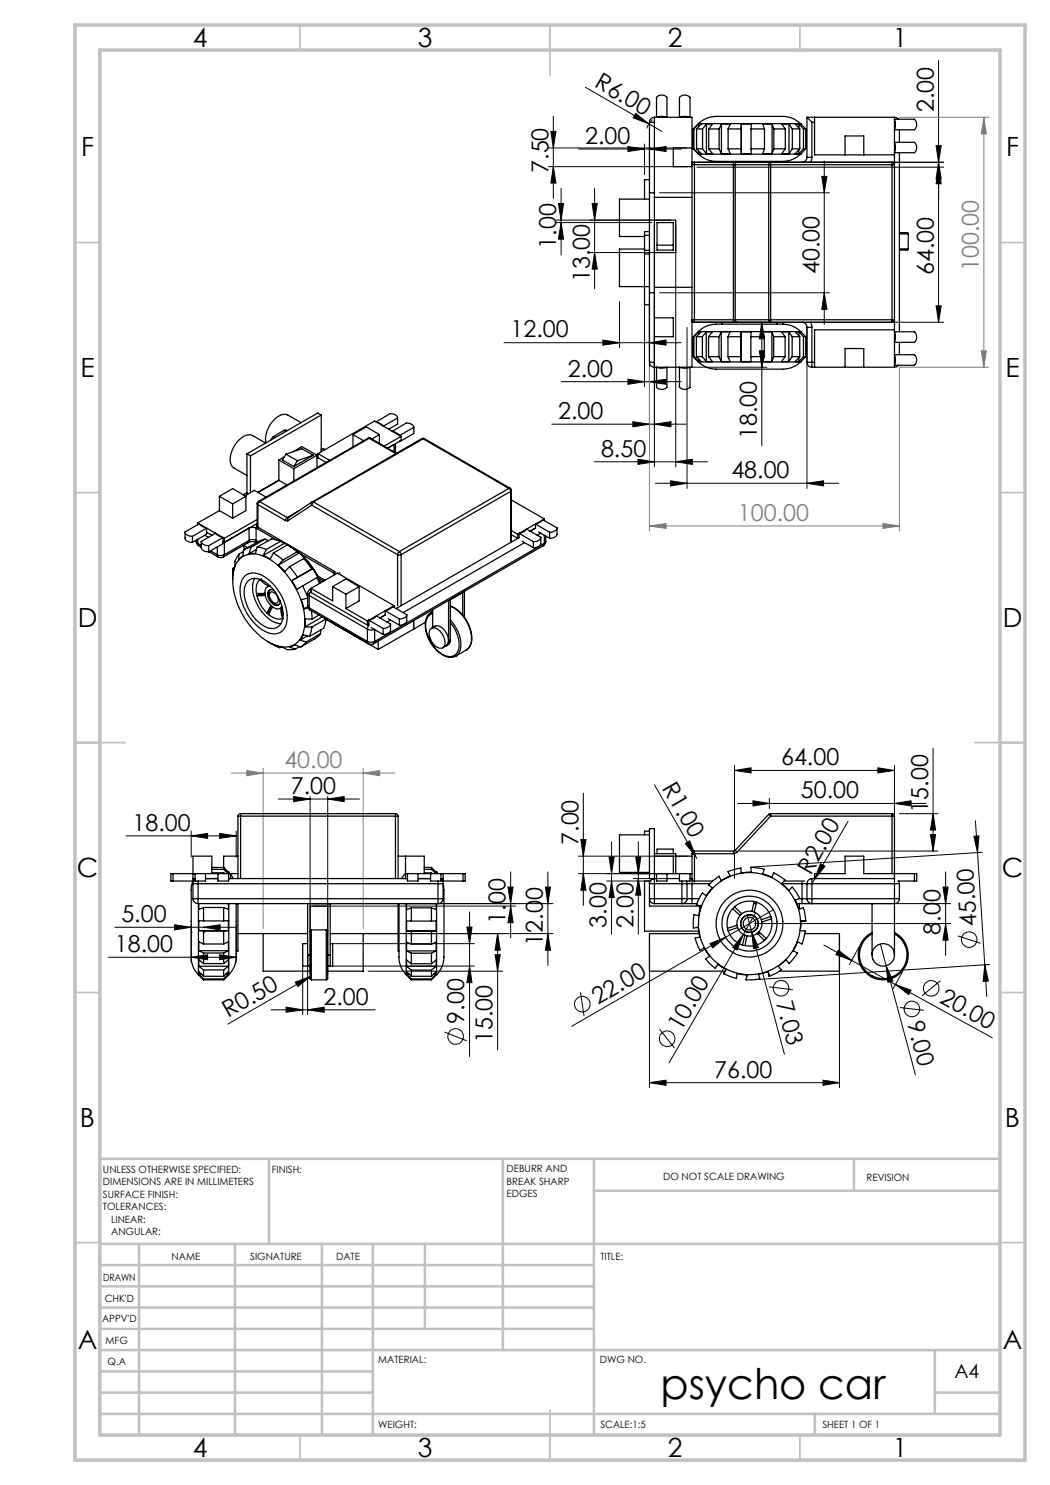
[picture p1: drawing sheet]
<svg xmlns="http://www.w3.org/2000/svg" width="210mm" height="297mm" viewBox="0 0 210 297" stroke-linecap="round" stroke-linejoin="round" font-family="sans-serif">
<g fill="none" stroke="#000" stroke-width=".2">
<path d="M117.1 17.5l12.7 7.3M187.7 12.1v52.3M109.7 29.6h27.7M109.7 33.3h27.7M110.2 26.3h1l-.5 3.3zM110.7 23.2v16.5M110.7 33.3l.5 3.3h-1zM112.2 37.7v13.3M115.7 29.8h20.5M118.9 37.7v20M125.6 29.3l3.3 .5-3.3 .5zM127.1 22.7l2.7 2.1-3.2-1.2z"/>
<path d="M128.9 28.8v6.2M129.8 24.8l2.6 1.5M129.9 29.8l3.3-.5v1zM129.9 28.8v6.2M130.5 23.9a3.1 3.1 0 0 0-1.1 1.8M131.9 38.6h34M139.4 32.5h49.3M139.4 33.4h49.3M164.4 35.3h1l-.5 3.3zM164.9 32.2v32.7M187.2 29.1h1l-.5 3.4zM187.7 32.5l.5 3.3h-1z"/>
<path d="M187.7 33.4l.5 3.4h-1zM111.2 44.5h19.2M111.2 44h23M111.7 40.7h1l-.5 3.3zM112.2 44.5l.5 3.3h-1zM117.9 50.5h16.3M118.4 40.7h1.1l-.6 3.3zM118.9 50.5l.6 3.3h-1.1zM128.9 51v26.4M129.9 51v34.8M130.9 45v48.4M131.9 58.6h34"/>
<path d="M135.1 45v48.4M164.9 58.6l.5 3.3h-1zM100.8 68.5h35.4M112.3 76.3h23.9M120.6 68l3.3 .5-3.3 .5zM123.9 60.3v9.2M125.6 75.8l3.3 .5-3.3 .6zM129.9 68.5l3.3-.5v1zM129.9 76.3l3.3-.5v1.1zM137.4 65.5v32.2M138.4 73.4h15M138.4 64.4h50.3"/>
<path d="M151.9 70.2h1l-.5 3.2zM152.4 64.4v24.8M152.4 64.4l.5 3.4h-1zM161.4 65.5v32.2M187.2 61.2h1l-.5 3.2zM110.3 84.8h26.9M118.9 92.4h22.6M126.6 84.3l3.3 .5-3.3 .6zM127.6 91.9l3.3 .5-3.3 .5zM130.9 84.8l3.3-.5v1.1zM131.1 96.7h36.6M134.1 96.2l3.3 .5-3.3 .5z"/>
<path d="M135.1 92.4l3.4-.5v1zM161.4 96.7l3.3-.5v1zM55.7 159.8h16.2M58.7 159.3l3.3 .5-3.3 .5zM62 159.3v35.5M65.5 159.8l3.3-.5v1zM65.5 159.3v35.5M116.7 158.6v22.5M130.9 156.9l8.2 14.4M146.9 154.1l3.3-.5v1zM146.9 153.1v22.6M146.9 154.1h32"/>
<path d="M153.9 159.7v2M175.6 153.6l3.3 .5-3.3 .5zM178.9 153.1v22.6M186.6 149.6v20.6M25.2 167.2h22M38.2 167.2l3.3-.5v1zM38.2 166.2v5.2M43.9 166.7l3.3 .5-3.3 .5zM47.2 166.2v5.2M101.6 177.4h1l-.5 3.3zM102.1 174.4v13.2M109.1 177.4h1l-.5 3.3z"/>
<path d="M109.6 174.4v18.7M115.7 174.7h21.7M115.7 171.2h21.7M116.2 167.9h1l-.5 3.3zM116.7 174.7l.5 3.3h-1zM121.3 176.2h9M121.8 171.4h1l-.5 3.3zM122.3 168.4v18.4M122.3 176.2l.5 3.3h-1zM126.6 175.7h7M127.1 171.4h1.1l-.5 3.3zM127.7 168.4v18.4"/>
<path d="M127.7 175.7l.5 3.3h-1.1zM137.1 168.7l.8-.5 1.2 3.1zM139.1 171.3l.3 .4M147.5 160.7h37.7M147.9 170.2h39.7M150.6 160.2l3.3 .5-3.3 .5zM162.9 175.9l-.5 .8M164.1 172.8l.9 .4-2.1 2.7zM169.6 164.2l-6.7 11.7M178.9 160.7l3.3-.5v1zM179.9 162.7h7.7M186.1 166.9h1l-.5 3.3z"/>
<path d="M186.6 162.7l.5 3.3h-1zM188.6 177.4h1l-.5 3.3zM189.1 174.4v16.7M194.8 167.2h1l-.3 3.3zM195.1 164.2l.4 6.3M195.5 170.5l1.8 28.8M196.5 170.5l-46.3 2.9M21.7 191.4h25.5M23 185.5h24.1M34.9 185l3.3 .5-3.3 .5zM38.2 191.4l3.3-.4v.9zM38.2 185v7.4"/>
<path d="M38.2 186.4h.1M40.7 185.5l3.3-.5v1zM40.7 186.4h.1M43.9 191l3.3 .4-3.3 .5zM47.2 185v7.4M59.1 196.4l3-1.1-2.5 2zM60.5 192.8v10.1M61.5 192.8v10.1M62.1 195.3l-16.5 9.5M62.3 195.2l-.2 .1M62.5 180.7h48.1M62.5 181.2h40.6"/>
<path d="M66.5 188.7h28.4M66.5 193.2h28.4M73.7 186.7h36.9M73.7 194.2h26.8M93.4 185.4h1l-.5 3.3zM93.9 182.4v28.9M93.9 193.2l.5 3.3h-1zM99 190.9h1l-.5 3.3zM99.5 186.7l.5 3.3h-1zM99.5 186.7v23.3M102.1 181.2l.5 3.3h-1zM109.6 186.7l.5 3.3h-1z"/>
<path d="M116.1 198.5l.7 4.7M129.9 187.7v29.9M142 188.7l3.1-1.2-2.6 2.1zM145.1 187.5l-30.7 17.7M148.7 186.9l-1.3 3.1-.9-.5zM148.7 186.9l-14.9 25.7M149.4 183l7.5 27.9M150.4 186.4l1.3 3.1-1 .3zM150.9 184.7h39.2M151.1 182.6l-2.4 4.3M153.8 197.4l4.8 .5M154.7 182l-9.6 5.5"/>
<path d="M160.9 180.7h29.2M164.8 189l5.5 3.1M167.7 190l2.6 2.1-3.1-1.2zM167.9 187.7v29.9M170.3 192.1l8.8 4.8M171.8 189.4l-1.9 3.6M176.1 188.8l1.1 4.3M177.2 193.1l1.4 3.1-1 .3zM177.2 193.1l5.9 21.9M179.1 196.9l3.1 1.1-.4 .9zM179.1 196.9l19.4 10.7M180.6 194.3l-2 3.5"/>
<path d="M188.1 196.1l-3.7 3.1M189.1 184.7l.5 3.3h-1zM191.6 187.2l4.5 1.5M197 193l.7 3.2-1.1 .1zM197.9 192.9l-46.3 3M54.2 202h20.8M57.2 201.4l3.3 .6-3.3 .5zM61.5 202l3.3-.6v1.1zM88.9 206.4l4.4 1.8M129.9 216.5l3.3-.5v1.1zM129.9 216.5h38M131.9 205.9l3 3.7"/>
<path d="M164.6 216l3.3 .5-3.3 .6zM180 201.5l4.7 .6"/>
<circle cx="156.2" cy="197.7" r="1.56"/>
<circle cx="186.3" cy="197.7" r="1.56"/>
<circle cx="193.8" cy="187.9" r="1.55"/>
<circle cx="91.1" cy="207.3" r="1.55"/>
<circle cx="116.5" cy="200.8" r="1.55"/>
<circle cx="133.4" cy="207.8" r="1.56"/>
<circle cx="182.4" cy="201.8" r="1.56"/>
</g>
<g fill="none" stroke="#808080" stroke-width=".2">
<path d="M179.9 23.5h17.9M196.8 23.5l.5 3.3h-1zM196.8 23.5v49.9M129.9 73.4v32.8M196.3 70.2h1l-.5 3.2zM197.8 73.4h-17.9v32.8M129.9 105.2l3.3-.5v1zM129.9 105.2h50M176.6 104.7l3.3 .5-3.3 .5zM46.3 154.6h32.7M49.4 154.1l3.2 .5-3.2 .5zM52.6 153.6v32.1"/>
<path d="M72.6 154.6l3.4-.5v1zM72.6 153.6v32.1"/>
</g>
<g fill="none" stroke="#c0c0c0" stroke-width=".35">
<path d="M60 5v5M110 5v10M160 5v5M15 48.5h5M200 48.5h5M15 98.5h5M200 98.5h5M15 148.5h10M195 148.5h10M15 198.5h5M200 198.5h5M15 248.5h5"/>
<path d="M200 248.5h5M60 287v5M110 282v10M160 287v5"/>
</g>
<g fill="none" stroke="#c0c0c0" stroke-width=".5">
<path d="M53.8 231.8v17M100.6 231.8v38.2M118.8 231.8v55.2M118.8 238.2h81.2M170.8 231.8v6.4M200 231.8h-180v55.2M20 248.8h180M20 257.3h98.8M20 253h98.8M27.8 248.8v38.2M47 248.8v38.2M64.4 248.8v38.2"/>
<path d="M74.6 248.8v38.2M85 248.8v17M20 265.8h98.8M20 261.5h98.8M20 278.5h54.6M20 274.3h54.6M20 270h180M187 278.5h13M187 270v12.8M20 282.8h180M163 282.8v4.2"/>
</g>
<path d="M15 5h190v287h-190zM20 10h180v277h-180z" fill="none" stroke="#c0c0c0" stroke-width=".7"/>
<g fill="#000">
<path d="M127.1 22.7l2.7 2.1-3.2-1.2zM137.1 168.7l.8-.5 1.2 3.1zM164.1 172.8l.9 .4-2.1 2.7zM59.1 196.4l3-1.1-2.5 2zM142 188.7l3.1-1.2-2.6 2.1zM148.7 186.9l-1.3 3.1-.9-.5z"/>
<path d="M125.6 29.3l3.3 .5-3.3 .5zM129.9 29.8l3.3-.5v1z"/>
<path d="M134.1 96.2l3.3 .5-3.3 .5zM161.4 96.7l3.3-.5v1z"/>
<path d="M116.7 174.7l.5 3.3h-1zM116.2 167.9h1l-.5 3.3zM189.1 184.7l.5 3.3h-1zM188.6 177.4h1l-.5 3.3zM186.1 166.9h1l-.5 3.3zM186.6 162.7l.5 3.3h-1zM112.2 44.5l.5 3.3h-1zM111.7 40.7h1l-.5 3.3zM151.9 70.2h1l-.5 3.2zM152.4 64.4l.5 3.4h-1zM187.7 33.4l.5 3.4h-1zM187.2 29.1h1l-.5 3.4zM109.6 186.7l.5 3.3h-1zM109.1 177.4h1l-.5 3.3zM102.1 181.2l.5 3.3h-1zM101.6 177.4h1l-.5 3.3z"/>
<path d="M127.1 171.4h1.1l-.5 3.3zM127.7 175.7l.5 3.3h-1.1zM121.8 171.4h1l-.5 3.3zM122.3 176.2l.5 3.3h-1zM164.4 35.3h1l-.5 3.3zM164.9 58.6l.5 3.3h-1zM110.2 26.3h1l-.5 3.3zM110.7 33.3l.5 3.3h-1zM118.4 40.7h1.1l-.6 3.3zM118.9 50.5l.6 3.3h-1.1zM187.7 32.5l.5 3.3h-1zM187.2 61.2h1l-.5 3.2zM99.5 186.7l.5 3.3h-1zM99 190.9h1l-.5 3.3z"/>
<path d="M150.6 160.2l3.3 .5-3.3 .5zM178.9 160.7l3.3-.5v1z"/>
<path d="M40.7 185.5l3.3-.5v1zM34.9 185l3.3 .5-3.3 .5z"/>
<path d="M93.4 185.4h1l-.5 3.3zM93.9 193.2l.5 3.3h-1z"/>
<path d="M150.4 186.4l.3 3.4 1-.3zM177.2 193.1l.4 3.4 1-.3z"/>
<path d="M167.7 190l2.6 2.1-3.1-1.2zM179.1 196.9l3.1 1.1-.4 .9z"/>
<path d="M197 193l.7 3.2-1.1 .1zM194.8 167.2h1l-.3 3.3z"/>
<path d="M164.6 216l3.3 .5-3.3 .6zM129.9 216.5l3.3-.5v1.1zM175.6 153.6l3.3 .5-3.3 .5zM146.9 154.1l3.3-.5v1zM130.9 84.8l3.3-.5v1.1zM126.6 84.3l3.3 .5-3.3 .6zM129.9 68.5l3.3-.5v1zM120.6 68l3.3 .5-3.3 .5zM129.9 76.3l3.3-.5v1.1zM125.6 75.8l3.3 .5-3.3 .6zM135.1 92.4l3.4-.5v1zM127.6 91.9l3.3 .5-3.3 .5zM61.5 202l3.3-.6v1.1zM57.2 201.4l3.3 .6-3.3 .5zM65.5 159.8l3.3-.5v1zM58.7 159.3l3.3 .5-3.3 .5zM43.9 191l3.3 .4-3.3 .5zM38.2 191.4l3.3-.4v.9zM43.9 166.7l3.3 .5-3.3 .5zM38.2 167.2l3.3-.5v1z"/>
</g>
<g fill="#808080">
<path d="M176.6 104.7l3.3 .5-3.3 .5zM129.9 105.2l3.3-.5v1z"/>
<path d="M49.4 154.1l3.2 .5-3.2 .5zM72.6 154.6l3.4-.5v1z"/>
<path d="M196.3 70.2h1l-.5 3.2zM196.8 23.5l.5 3.3h-1z"/>
</g>
<g fill="none" stroke="#000" stroke-width=".25">
<path d="M131.3 19.5a1.41 1.41 0 0 1 2.1 0v4a3.2 3.2 0 0 0-2.1 0zM135.9 19.5a1.45 1.45 0 0 1 2.1 0v4a3.3 3.3 0 0 0-2.1 0zM129.9 24.4h1M129.9 39.8h-6v7.5h5M129.9 24.4v48.1M129.9 35.9h-1v3.9M129.9 38.6h1M130.9 23.5a.96 .96 0 0 0-1 .9M130.9 23.5h7.5v49.9h-7.5M130.9 23.5v49.9M130.9 39.5h7.5M138.4 29.6h-3.7v3.7h3.7"/>
<path d="M138.4 32.5h8.3M138.5 32.7l.3-.2a.3 .3 0 0 1 .1 .4 .3 .3 0 0 1-.5-.1zM138.6 25.8h.2M138.6 29.8h.2M138.6 25.8v4M138.6 29.8l1.1 1M138.8 25.8v4M138.8 29.8l.9 1M138.9 32.9v31.1M138.9 32.9h7.8M139.3 25.8h1.2M139.3 29.8l.9 1h-.5"/>
<path d="M139.3 29.8h1.2M139.3 25.8v4M139.7 24.7a6.8 6.8 0 0 1 5.2-1.4h11.2a5.4 5.4 0 0 1 4 1.4M139.7 30.8a6.8 6.8 0 0 0 5.2 1.5h11.2a5.4 5.4 0 0 0 4-1.5M139.7 24.7h20.4M139.7 30.8h20.4M139.7 24.7l-1.1 1.1M139.7 24.8h.5l-.9 1M139.7 24.8v.5M139.7 30.2v.6M139.7 24.8l-.9 1M140.5 25.8v4"/>
<path d="M140.5 29.8l.8 1M141.3 24.8h1.2l-.8 1M141.3 24.8l-.8 1M141.3 24.8v6M141.7 25.8h2.1M141.7 29.8l.8 1h-1.2M141.7 29.8h2.1M141.7 25.8v4M143.8 29.8l.5 1M143.8 25.8v4M144.3 24.8h1.8l-.5 1M144.3 24.8l-.5 1"/>
<path d="M144.3 24.8v6M144.4 32.3v.2M145.6 29.8l.5 1h-1.8M145.6 29.8h2.6l.1 1M145.6 25.8v4M146.7 32.9h.3M146.7 32.5v.4M146.7 32.5h.7M146.7 32.9v31.1M147 32.9h6.7M147 32.9v31.1M147.4 32.5l-.3 .1-.1 .3"/>
<path d="M147.4 32.5h31M148.3 24.8h2l-.1 1M148.3 24.8l-.1 1h-2.6M148.3 24.8v6M150.2 25.8h2.7M150.2 29.8l.1 1h-2M150.2 29.8h2.7M150.2 25.8v4M152.9 29.8l-.4 1h1.9M152.9 25.8v4M153.7 32.9h.4M153.7 32.9l.1-.3 .3-.1v.4"/>
<path d="M153.7 32.9v31.1M154.1 32.9v31.1M154.1 32.9h24.3M154.4 24.8h-1.9l.4 1M154.4 24.8v6M154.4 24.8l.4 1M154.8 25.8h2.3M154.8 29.8h2.3M154.8 25.8v4M154.8 29.8l-.4 1M155.4 32.3v.2M157.1 29.8l-.7 1h1.4"/>
<path d="M157.1 25.8v4M157.8 24.8h-1.4l.7 1M157.8 24.8l.7 1M157.8 24.8v6M158.5 25.8h1.4M158.5 29.8h1.4M158.5 25.8v4M158.5 29.8l-.7 1M159.8 24.8h-.8l.9 1M159.8 24.8v.8M159.8 30v.8M159.8 24.8l.9 1"/>
<path d="M159.9 29.8l-.9 1h.8M159.9 25.8v4M160.1 24.7l.1 .1M160.2 24.8h.1M160.2 30.8h.1M160.2 30.7v.1M160.2 30.8h-.1M160.2 24.8l.9 1M160.7 25.8h.4M160.7 29.8h.4M160.7 25.8v4M160.7 29.8l-.9 1"/>
<path d="M161.1 25.8v4M161.1 29.8l-.9 1M161.4 23.5l1 .9M161.4 31.5h1M161.4 31.5a.96 .96 0 0 1-1 1M161.4 23.5v8M161.4 23.5h17.5M162.4 31.5l-.3 1M162.4 24.4v7.1M162.4 24.4h.5M162.9 23.5v7.5h16M169 31v-3.8h3.8v3.8"/>
<path d="M178.4 32.5h.3l.2 .3v.1h-.5M178.4 32.5v.4M178.4 32.9v31.1M178.9 23.8h4a1.45 1.45 0 0 1 0 2.2h-4a3.3 3.3 0 0 0 0-2.2zM178.9 28.5h4a1.41 1.41 0 0 1 0 2h-4a3.2 3.2 0 0 0 0-2zM178.9 23.5h.4l.4 .3M178.9 23.5v49.9M178.9 24.4h.1M179.9 26v2.5M179.9 30.5v35.9M128.9 50.1v.7h1M128.9 49.8h-5v7.5h6"/>
<path d="M128.9 47.1v3M128.9 57.3v3.7h1M128.9 50.1h1M128.9 47.1h1M129.9 46.3h-1v.8M129.9 58.6h1M130.9 44h4.2v6.5h-4.2M130.9 57.5h7.5M131.4 44.5h3.3v5.5h-3.3zM131.4 49h3.3M179.9 46.5h1.5l.2 .3M179.9 46.8h1.7"/>
<path d="M179.9 49.8h1.7M181.6 49.8l-.1 .2h-1.6M181.6 46.8v3M129.9 72.5h1M129.9 72.5a.96 .96 0 0 0 1 .9M130.9 63.6h3.8v3.7h-3.8M131.3 73.4a2.66 2.66 0 0 0 2.1 0v4.1a1.49 1.49 0 0 1-2.1 0zM135.9 73.4a2.75 2.75 0 0 0 2.1 0v4.1a1.53 1.53 0 0 1-2.1 0zM138.4 64h.1a.29 .29 0 0 1 .4 0 .29 .29 0 0 1-.1 .4l-.3-.2zM138.4 64.4h8.3M138.6 67.3h.2M138.6 71.3h.2"/>
<path d="M138.6 71.3l1.1 1.1M138.6 67.3v4M138.8 71.3l.9 1M138.8 67.3v4M138.9 64h7.8M139.3 67.3h1.2M139.3 71.3l.9 1h-.5M139.3 71.3h1.2M139.3 67.3v4M139.7 72.4a6.9 6.9 0 0 0 5.3 1.4h11.2a5.4 5.4 0 0 0 3.9-1.4M139.7 66.3h20.4M139.7 72.4h20.4"/>
<path d="M139.7 66.3l-1.1 1M139.7 66.4h.5l-.9 .9M139.7 66.4l-.9 .9M139.7 66.4v.5M139.7 71.8v.5M140.5 71.3l.8 1M140.5 67.3v4M141.3 66.4h1.2l-.8 .9M141.3 66.4l-.8 .9M141.3 66.4v5.9M141.7 67.3h2.1M141.7 71.3l.8 1h-1.2"/>
<path d="M141.7 71.3h2.1M141.7 67.3v4M143.8 71.3l.5 1M143.8 67.3v4M144.3 66.4h1.7l-.4 .9M144.3 66.4l-.5 .9M144.3 66.4v5.9M144.4 64.4v.4M145.6 67.3h2.6M145.6 71.3l.4 1h-1.7M145.6 71.3h2.6M145.6 67.3v4"/>
<path d="M146.7 64h.3M146.7 64v.4M146.7 64.4h.7M147 64l.1 .3 .3 .1M147 64h6.7M147.4 64.4h31M148.2 71.3v1M148.2 67.3v4M148.2 66.4h2v.9M148.2 66.4v.9M148.2 66.4v5.9M150.2 67.3h2.7"/>
<path d="M150.2 71.3v1h-2M150.2 71.3h2.7M150.2 67.3v4M152.9 71.3l-.4 1h1.9M152.9 67.3v4M153.7 64h.4M153.7 64l.1 .3 .3 .1v-.4M154.1 64h24.3M154.4 66.4h-1.9l.4 .9M154.4 66.4l.3 .9M154.4 66.4v5.9M154.7 67.3h2.3"/>
<path d="M154.7 71.3h2.3M154.7 71.3l-.3 1M154.7 67.3v4M155.4 64.4v.4M156.6 64.8a5 5 0 0 1 3.5 1.5M156.6 64.8h-12.9a5.3 5.3 0 0 0-4 1.5M156.6 64.8h.1M157 71.3l-.7 1h1.5M157 67.3v4M157.8 66.4h-1.5l.7 .9M157.8 66.4l.6 .9M157.8 66.4v5.9"/>
<path d="M158.4 67.3h1.5M158.4 71.3h1.5M158.4 71.3l-.6 1M158.4 67.3v4M159.8 66.4h-.8l.9 .9M159.8 66.4l.9 .9M159.8 66.4v.8M159.8 71.5v.8M159.9 71.3l-.9 1h.8M159.9 67.3v4M160.1 66.3l1 1M160.2 66.4h.1"/>
<path d="M160.2 72.3h.1M160.2 72.3l-.1 .1M160.4 64.4a.97 .97 0 0 1 1 1.1M160.7 67.3h.4M160.7 71.3h.4M160.7 71.3l-.9 1M160.7 67.3v4M161.1 67.3v4M161.1 71.3l-.9 1M161.4 65.5h1M161.4 72.5h1M161.4 72.5a.96 .96 0 0 0 1 .9"/>
<path d="M161.4 65.5v7M162.1 64.4l.3 1.1M162.4 72.5v.9M162.4 65.5v7M162.4 73.4h16.5M162.4 72.5h.5M169 73.4v-3.7h3.8v3.7M178.4 64h.5l-.2 .4h-.3M178.4 64v.4M178.9 66.4h4a1.45 1.45 0 0 1 0 2.1h-4a3.3 3.3 0 0 0 0-2.1zM178.9 70.9h4a1.45 1.45 0 0 1 0 2.2h-4a3.3 3.3 0 0 0 0-2.2zM178.9 66h-16v7.4"/>
<path d="M178.9 72.5h.1M179.7 73.1l-.2 .2-.6 .1M179.9 68.5v2.4M43.9 99.3l2.6-1.6 2.7 1.6M43.9 99.3l2.6 1.5M43.9 99.3v2.8M49 99.2l1.9-1.1 2.3 1.3M49.2 99.3v2.8l-2.7 1.5M49.2 99.3l-2.7 1.5M49.4 98.5l-.8 .5M49.4 90.8l.7 .4M49.4 90.8v8.2"/>
<path d="M50.1 91.2v7.3M53.1 88.6l-2.5-1.5a2.49 2.49 0 0 0-3 1.1 5 5 0 0 0-1.3 4.9l.5 .5 2.6 1.5M54.7 87.3l-.5 .7M54.7 87.3l.3 .2M55.8 92l3 1.7M55.8 92v4.1M55.8 96.1l1.6 .9M55.8 96.1l-4.2 2.4M56.8 86.1h.6M56.8 86.1l-2.1 1.2M56.8 86.1l.3 .2M56.9 91.4l-1.1 .6"/>
<path d="M57.2 90.8l-.7 1.2 2.3 1.3M57.2 90.8l3.2-1.1 2.3 1.3M57.2 90.8l2.3 1.3M58.6 90.3l1.8-1 3 1.7M58.8 93.7v2.5M59.5 92.1l-.7 1.2M60.2 84.5l-2.6-1.5a2.43 2.43 0 0 0-2.9 1.1 5.3 5.3 0 0 0-1.5 4.5M62.7 91l-3.9 2.3M62.7 91l-3.2 1.1M63.4 91l-4.6 2.7M63.4 91v2.6M63.6 90.7l2.3 1.4"/>
<path d="M63.6 90.7v.8M63.6 91.5l1.6 1M63.6 91.5l-.2 .2M64.2 83l-.7-.4-14.1 8.2M64.2 83l-14.1 8.2M64.2 83v7.4M65 89.9l-.3-.2-.5 .3M70.6 86.9l2.1 1.3M70.6 86.9l2.6-1.5 2.7 1.5M70.6 86.9v2.5M73.6 87.7h.5M73.6 87.7h.2"/>
<path d="M73.6 87.7l-21.9 12.6M73.8 87.7h.3M73.8 87.7l-21.9 12.6M73.8 87.7l5.4 3M74.1 87.7l5.2 3M75.2 84.4l2.8-1.7a1.26 1.26 0 0 1 1.5 .9l-2.8 1.6-.4-.4zM75.9 86.9l-1.5 .9M75.9 86.9v1.8M78.5 86.3l2.8-1.7a1.35 1.35 0 0 1 1.5 .9l-2.9 1.6-.6-.5zM79.1 88.7v1.8M79.5 83.6v1.2l-1.7 1M79.9 88.3h.1"/>
<path d="M79.9 88.2v.1M80.2 87.3l-3.4 1.9M80.2 87.3v.8l-2.7 1.5 1.3-.7v1.4M80.2 87.3l-5.3-3.1-11.3 6.5M82.8 85.5v1.2l-2.9 1.6M84.3 87.7h.6M84.3 87.7l.3 .1M84.3 87.7l-21.9 12.7M84.6 87.8l-21.9 12.6M84.6 87.8l17.2 9.9M84.9 87.7l-.3 .1M84.9 87.7l17.1 9.9"/>
<path d="M101.8 97.7l.3 .6M101.8 97.7l-21.9 12.6M102 97.6l.3 .5M102 97.6l-.2 .1M102.1 98.3l-21.9 12.6M102.1 98.3v10.2M102.3 98.1l-.2 .2M102.3 98.1v10.2M37 106.4a1.33 1.33 0 0 0 1.5 .9M37 106.4v1.2a1.36 1.36 0 0 0 1.5 .9M38.5 107.3v1.2M39.3 108.3l.1 .5 .4 .3"/>
<path d="M39.3 108.3l.2 .4M39.3 108.1v.2M39.5 108.7l.3 .4M39.5 104.6l5.4 3.1M39.5 104.6v.3M39.5 107.9v.8M39.5 108.7l.8 .4M39.8 109.1l.5 .3M40.3 108.3v1.2a1.33 1.33 0 0 0 1.4 .9M40.3 108.3a1.36 1.36 0 0 0 1.4 .8M41 107.1l.7 .4M41.3 105.6l-1-.4-.5-.4-2.8 1.6"/>
<path d="M41.3 105.6l-2.8 1.7M41.3 105.6v1.3l-2.8 1.6M41.3 106.5l1.1 .6M41.7 109.1v1.3M41.8 110.3l1.8 1.1M42.1 110.2l1.4 .7M43.5 110.9a1.5 1.5 0 0 0 1.4 0M43.5 110.9l.1 .5M43.5 109.4v1.5M43.6 111.4l.6 .1 .5-.1M43.9 102.1l-4.4 2.5M43.9 102.1l2.6 1.5"/>
<path d="M44.6 107.5l-.7-.2-.8-.7-2.8 1.7M44.6 107.5l-2.9 1.6M44.6 107.5v1.2l-2.9 1.7M44.6 108.3l.3 .2M44.9 108.5l-.3 .1M44.9 110.9l-.2 .5M44.9 107.7v3.2M46.5 115.9a5.2 5.2 0 0 1 2.3-4.7 5.3 5.3 0 0 1 5.2 .7 16.1 16.1 0 0 1 7 12.6 4.7 4.7 0 0 1-2.9 4.8 5.7 5.7 0 0 1-4.3-.9M46.5 100.8v2.8M46.6 113.7a15.3 15.3 0 0 0 7.2 14.7M46.9 113.5l-.3 .2M47.8 110.8l-.5 .9a2.02 2.02 0 0 0-.3 1.6l-.4 1.3v-.9"/>
<path d="M48.7 110.3l-.9 .5M48.7 109.1l.8 .4M48.8 109.1v.9M49 115.2a3.2 3.2 0 0 1 4 .2 10 10 0 0 1 4.4 9 2.68 2.68 0 0 1-4.4 1.9 9.9 9.9 0 0 1-4.9-9.3 3.1 3.1 0 0 1 .9-1.8zM49.6 108.5l-4.9 2.9M49.7 116.1a3 3 0 0 1 3.7 .5 8.3 8.3 0 0 1 3.2 7.2 2.24 2.24 0 0 1-3.8 1.4 8.1 8.1 0 0 1-3.8-7.9zM49.8 105.6l.5-.1 .9 .1M49.8 108.1a1.5 1.5 0 0 1 1.4 0M49.8 108.1l-.2 .4M49.8 105.6l-4.9 2.9M49.8 108.1l-4.9 2.8M49.8 105.6v2.5"/>
<path d="M50.2 109.5l-1.5 .5-.1 1.2-.9 .8 .1-1.2M50.2 109.5l-.4 1.2M50.9 115.7a5.7 5.7 0 0 0 .6 5.4 6.2 6.2 0 0 0 4.7 3.6M51.2 108.1l.1 .4a2.02 2.02 0 0 0-1.7 0M51.2 105.6v2.5M51.2 105.6l4.1 2.4M51.2 108.1l.4 .2M51.3 118.7l.1 .4M51.3 109.9l-1.5 .8M51.4 119.1a7.4 7.4 0 0 0 2 3.5M51.4 109.4l-.3 1.3h-1.3M51.4 109.4l1.9 .5"/>
<path d="M51.4 100.7l.2 .2M51.4 105.2l.2 .2M51.4 104.9l-.2 .7M51.4 100.7v4.5M51.4 104.7l-6.5 3.8M51.4 103.9l-6.5 3.8M51.6 105.4v.2M51.6 100.9v4.5M51.6 100.9l5.5 3.2M51.6 105.4l15.6 9M51.7 100.3l-.3 .4M51.7 100.3h.2"/>
<path d="M51.9 100.3l-.3 .6M51.9 100.3l5.5 3.2M52 115.9a2.72 2.72 0 0 0-.7 2.8M52 115.9l1 .9 .8 .4M52.1 115.9h-.1M52.3 115.7l-.1 .1M53 118.6l-1.7 .1M53 107.8l-1.3 .5-2.8 1.6M53 107.8l.7 .4M53 107.8l-2.8 1.7M53.1 118.8l-1.3 .1-.4 .2M53.1 119.1h-1.7"/>
<path d="M53.3 109.9l-.7 1.2M53.9 117.1l-.4 .2M54 118a2.04 2.04 0 0 0 1.8 2.9M54 117.2a1.12 1.12 0 0 0-1 1.5 3.3 3.3 0 0 0 2.7 3.1l.3-.1 .4-.4M54.1 118.5a1.42 1.42 0 0 1 1.5 1.7 .6 .6 0 0 1-.5 .5 .6 .6 0 0 1-.6-.3l-.6-.9a.94 .94 0 0 1 .2-1zM54.7 110.6l-.7 1.2-1.4-.7M54.7 110.6l1.9 1.4M54.8 118.1a.84 .84 0 0 0-1.1 0 .84 .84 0 0 0-.1 1.1 2.2 2.2 0 0 0 1.9 1.9 .81 .81 0 0 0 .5-.9M55.7 113l1.3 1.3 .9-1M56.1 108.3l-1.8-.5-2.9 1.6M56.1 108.3l.7 .4M56.1 108.3l-2.8 1.6"/>
<path d="M56.6 112l-.9 1M56.8 108.7l.7 .3M56.8 108.7l-4.2 2.4M57.1 104.1h.5M57.4 103.5l-.3 .6M57.4 103.5h.3M57.5 109l1.9 1.4M57.5 109l.7 .4-.2-.1h.1M57.5 109l-2.8 1.6M57.7 103.5l-.2 .4 .1 .2M57.9 113.3l1.6 2.2M58.1 109.3a15.4 15.4 0 0 1 6.1 7.2"/>
<path d="M58.1 109.3a15.7 15.7 0 0 1 6 7.3M58.3 116.1l1.1 1.8 1.1-.7M59.4 110.4l.5 .2M59.4 110.4l-2.8 1.6M59.7 102.2l-2.3 1.3M59.9 110.6l1.3 1.3-.5-.2M59.9 110.6l-4.2 2.4M60 110.7l6.8 3.9M60.5 117.2l1 2.3M60.7 111.7l1.6 2.1M60.7 111.7l-2.8 1.6M61.5 119.6l-1.2 .3 .5 1.9"/>
<path d="M61.5 118.7l.3 .4M61.5 118.7v2.4M61.8 119.1l11.7 6.7M61.8 119.1v2.5M62.1 117.8l-.4 .3-.2 .6M62.2 118.2l-.4 .9M62.2 117.8h-.1M62.2 117.7v.8l11.3 6.5M62.2 117.7l5.3-3.1 11.3 6.5M62.3 101l17.2 9.9M62.3 101l-4.7 3.1M62.3 113.8l-4 2.3"/>
<path d="M62.4 100.4h.1M62.4 100.4l-.1 .2v.4M62.4 100.4l-4.7 3.1M62.4 100.4h.3M62.5 113.7l1.1 1.7-.2 .1M62.5 113.7l-.2 .1M62.5 113.7l-4.2 2.4M62.7 100.4l-.4 .6M62.7 100.4l17.2 9.9M63.4 115.5l.5 1.2M63.4 115.5l-2.9 1.7M63.5 115.2l1.5 .8"/>
<path d="M63.8 115.7l.9 .5M64.1 116.3l.2 .1M66.5 117.3v2.9l-4.3-2.5M66.5 117.3l2.7 1.5M66.5 117.3l2.7-1.5 2.6 1.5M66.8 114.6l.2 .3M66.8 114.6v.4M66.8 114.4v.2M68 114.5l-.2 .3M69.2 118.8v2.9M71.8 117.3v2.9l-2.6 1.5M71.8 117.3l-2.6 1.5"/>
<path d="M79.5 110.9h.7M79.5 110.9v10.2M79.9 110.3l-.4 .6M79.9 110.3l.3 .6M80.2 110.9v10.2M92.9 118.2v5.3M102.3 106.1l1.2 .8M102.3 107l1.2 .7M102.3 100l6.6 3.8M103.5 106.9v.8M103.8 106.7a2.32 2.32 0 0 0 1.5-.9l2.9 1.7M103.8 106.7l2.9 1.6"/>
<path d="M103.8 106.7v.8M103.8 107.5l-.3 .2M103.8 107.5l-24.6 14.2M104.5 108.3l2.2 1.2M104.9 108.5l-24.3 14M106.7 108.3v1.2M107.1 104.8l1.1-.5 .4-.3 2.8 1.6M107.1 104.8l2.8 1.7M107.1 104.8v.8l-1.1 .7M107.7 106.4l2.2 1.3M108.2 107.5v1.2a1.36 1.36 0 0 1-1.5 .8M108.2 107.5a1.33 1.33 0 0 1-1.5 .8"/>
<path d="M108.2 106.6l-.7 .5M108.7 109.1l-34 19.7M108.9 108.7l-.2 .4M108.9 108.7l-34 19.6M108.9 103.8l-5.4 3.1M108.9 103.8v.3M108.9 107.1v1.6M109.1 108.3l-.1 .5-.3 .3M109.1 108.3l-.2 .4M109.1 107.2v1.1M109.9 106.5v1.2M111.4 105.6a1.43 1.43 0 0 1-1.5 .9"/>
<path d="M111.4 105.6v1.2a1.36 1.36 0 0 1-1.5 .9M53.4 122.6l.4 .3M53.8 122.9a2.7 2.7 0 0 0 2.7 .8M53.8 128.4l2.2 1.1M54.2 121.1l-.8 1.5M54.4 121.2l-.6 1.2-.4 .2M54.5 121.4l-.7 1.5M56 129.5l-.9-.4 1.3 .3a1.84 1.84 0 0 0 1.6 .5h1M56.2 121.6l.1 1.3 .2 .8M56.2 129.4l-.2 .1M56.4 121.5l.2 1.5M56.4 121.4l-.4 .3"/>
<path d="M56.5 123.7h.1M58.9 128.9l-1 .5 1.1 .5M58.9 128.9v.1M59.9 129.3l-.9 .6M60 128.1l1.3 .3M61 125.4h1.4M61.3 128.4l-1.2 1-1.2-.5M61.5 127.2l-1.5 .9M61.5 121.1l.2 .5 .4 .4M61.5 121.1l.3 .5M61.6 121.3l-.8 .5M61.6 121.6l-.8 .2"/>
<path d="M61.8 121.6l.3 .4M61.8 121.6l11.7 6.7M61.9 127.3l-1.3-.3-.6 1.1M62.1 122l13.5 7.9M62.3 122.1l.1 1.7M62.4 125.4l-.5 1.9M62.4 123.8h-1.3l-.1 1.6M62.9 127.8l-2.8 1.6M63.8 123l-1.4 .8M64.1 126.7l-1.2 1.1M64.1 126.7l-2.8 1.7M64.2 126l-.1 .7"/>
<path d="M64.4 123.4l-3.4 2M65.2 123.8l-2.8 1.6M65.2 123.8l-.5 1.9-2.8 1.6M69.2 121.7l4.3 2.5M73.5 128.3a.81 .81 0 0 0 1.2 .5M73.5 128.3l.5 .1 .9-.1M73.5 125.8a1.5 1.5 0 0 0 1.3 .1M73.5 124.2v.8M73.5 125.8v2.5M73.8 124l.7-.2 .8-.6 2.8 1.6M73.8 124v1l-.3 .8M73.8 124l2.8 1.7"/>
<path d="M73.8 124.8l-.3 .2M74.2 125.5l2.4 1.4M74.9 128.3l-.2 .5M74.9 125.9v2.4M75.6 128.2v1.7M76.6 125.7v1.2M77 122.2l.9-.4 .6-.5 2.9 1.6M77 122.2l2.9 1.6M77 122.2v.8l-1 .6M77.6 123.8l2.3 1.2M78.1 124.8v1.2a1.36 1.36 0 0 1-1.5 .9M78.1 124.8a1.43 1.43 0 0 1-1.5 .9"/>
<path d="M78.1 124l-.7 .4M78.8 121.1l-5.3 3.1M78.8 121.1v.4M79.9 123.8v1.2M81.4 122.9a1.28 1.28 0 0 1-1.5 .9M81.4 122.9v1.3a1.28 1.28 0 0 1-1.5 .8M82.7 124.1v1.7M82.7 125.8l-7.1 4.1M85.1 124.5l-2.4 1.3M86.1 125.8a1.48 1.48 0 0 1 2.1 .7 2.53 2.53 0 0 1 .5 3 1.81 1.81 0 0 1-2.4-1.2l-.2-.4a1.96 1.96 0 0 1 0-2.1zM86.3 122.5a2.87 2.87 0 0 0-1.2 3.2 7 7 0 0 0 4.8 5.8l1.3-.3M86.3 125.7a1.61 1.61 0 0 1 2.6 .4 2.49 2.49 0 0 1 .5 2.9l-.1 .1a1.12 1.12 0 0 0 .4-1"/>
<path d="M86.5 122.7a2.51 2.51 0 0 0-1.3 3.1 6.7 6.7 0 0 0 4.5 5.5 1.93 1.93 0 0 0 2.1-2.3 7.3 7.3 0 0 0-1.7-4.5M86.5 122.4l-.2 .1M86.5 122.3l-.4 .3 .2-.1M86.5 121.9v3.6M89.6 128.9l-1.1 .7M89.7 120.1v8M90.1 121.2a7.1 7.1 0 0 1 4.1 7.5l-.4 .8-.4 .4M90.1 127.9a1.12 1.12 0 0 1-.5 1M90.1 124a6.6 6.6 0 0 1 1.8 6.3l-.7 .9M90.1 121.2a7.3 7.3 0 0 1 4.1 7.5l-.4 .8-.4 .4M90.1 127.9l-.2 .6-.3 .4M90.1 127.9l-.4 .2"/>
<path d="M92.5 123v-4.5l-2.4 1.4v8M93.4 129.9l-2.2 1.3M34.6 174.7h-.4v1.5h.4M34.6 176.2h4M34.6 174.7h4.4M34.6 174.7v1.5M38.6 179.7a1.02 1.02 0 0 0 1 1M38.6 179.7h1M38.6 176.7h1M38.6 175.7h.4M38.6 176.7v3M38.8 175.7a9.9 9.9 0 0 0-.6 4.5v10.9a4.9 4.9 0 0 0 1.5 3.8"/>
<path d="M39 174.7v1.5h2.1v-1.5M39 174.7h2.1M39 175.9l-.3 .5-.1 .3M39.6 179.7v1M39.6 176.2v.5M39.6 179.7h48M39.6 176.7h48M39.6 176.7v3M41.1 174.7h2.5M41.1 175.7h2.5M42.4 174.7v-3.5h-3.8v4.9M42.4 174.6h2.3"/>
<path d="M42.4 173.9h2.3M42.4 173.5h2.3M43.6 174.7v1.5h2.1v-1.5M43.6 174.7h2.1M44.7 174.6v.1M44.7 173.5v.4M44.7 173.5l1.3 1.2M44.7 174.6l.2 .1M44.7 173.9l.9 .8M45.7 174.4h.1M45.7 174.7h1.9M45.7 175.7h35.8"/>
<path d="M45.8 174.5v.2M46.1 174.9l.5 .8M46.1 174.7v1M47.6 163.2h.5M47.6 171.2h-2.9v2.3M47.6 163.2v12.5M48.1 162.7v.5M48.1 162.7l-.3 .1-.2 .4M48.1 163.2h31M48.1 162.7h31M48.1 163.2v12.5M79.1 163.2h.5"/>
<path d="M79.1 162.7v.5M79.1 162.7l.3 .1 .2 .4M79.1 163.2v12.5M79.6 171.2h5.2v3.5M79.6 163.2v12.5M81.1 174.7l-.7 1M81.1 174.7h.4M81.1 171.2v4.5M81.5 174.7h2.1M81.5 174.7v1.5h2.1v-1.5M83.6 174.7h2.5M83.6 175.7h2.5"/>
<path d="M84.8 173.9h1.5M84.8 173.5h1.5M84.8 174.6h1.5M86.1 174.7v1.5h2.1v-1.5M86.1 174.7h2.1M86.3 173.5v.4M86.3 173.5l1.2 1.2M86.3 174.6v.1M86.3 174.6l.1 .1M86.3 173.9l.9 .8M87.2 174.4h.1M87.3 174.5v.2"/>
<path d="M87.6 179.7h1M87.6 179.7v1M87.6 176.7h1M87.6 176.2v.5M87.6 176.7v3M88.2 175.9l.3 .5 .1 .3M88.2 174.7h4.4M88.2 175.7h.4M88.2 175.7l.2 .4M88.6 176.7l.2 1.3v9.3a19.6 19.6 0 0 1-.4 6l-1.1 1.6M88.6 179.7a1.02 1.02 0 0 1-1 1M88.6 174.7v1.5h4"/>
<path d="M88.6 176.7v3M92.6 174.7h.4v1.5h-.4M92.6 174.7v1.5M129.9 167h-6v7.5h6M129.9 166.2h-1v.8M130.9 179.7h-.9a.89 .89 0 0 0 .9 1M130.9 179.7v1M130.9 175.7a.9 .9 0 0 0-.9 1h.9M130.9 175.7v1M130.9 174.7h.4M130.9 170.7h4.2v4M130.9 175.7v-10h-1v10h1.4"/>
<path d="M130.9 179.7h5.5M130.9 176.7h5.5M130.9 176.7v3M130.9 171.2h3.8v3.5M131.3 174.7h2.1M131.3 174.7v1.5h2.1v-1.5M131.4 170.7v-.9h3.3v.9M133.4 174.7h2.5M133.4 175.7h2.5M135.1 171.2h3.3M135.9 174.7h2.1M135.9 174.7v1.5h2.1v-1.5"/>
<path d="M136.4 179.7v1M136.4 179.7h1M136.4 176.7h1M136.4 176.2v.5M136.4 176.7v3M137.3 176.2l.1 .5M137.4 179.7a1.02 1.02 0 0 1-1 1M137.4 176.7h1M137.4 179.7h1M137.4 176.7v3M138 174.7h.4M138 175.7h.4"/>
<path d="M138.4 170.7h.5M138.4 179.7v1M138.4 170.7v6M138.4 176.7v3M138.4 179.7h1.4M138.4 176.7h3.6M138.6 176.2h.3M138.9 170.2l-.4 .3-.1 .2M138.9 170.2v.5M138.9 176.2v.2M138.9 176.2h3.6M138.9 170.7v5.5"/>
<path d="M138.9 170.7h7.8M138.9 170.2h7.8M146.7 170.2v.5M147 170.1l-.3 .1M147 170.1l.4 .3M147.4 170.4l-.7 .3M153.7 162.9l.4 .3M153.7 162.9l-6.7 7.2M154.1 162.7v.5M154.1 162.7l-.4 .2M154.1 163.2l-6.7 7.2M154.1 163.2h24.3"/>
<path d="M154.1 162.7h24.3M156.4 176.7h4M156.8 176.2h4.1M159.8 179.7h.6M160.4 179.7h1M160.4 179.7v1M160.4 176.7h1M160.4 176.4v.3M160.4 176.7v3M161.4 176.7h1M161.4 179.7h1M161.4 179.7a.96 .96 0 0 0 1 1"/>
<path d="M161.4 176.7v3M162.1 175.7h.3M162.4 179.7v1M162.4 175.7v1M162.4 175.7a1.02 1.02 0 0 0-1 1M162.4 179.7h16.5M162.4 176.7v3M162.4 176.7h16.5M162.4 175.7h16.5M178.4 163.2h.5M178.4 162.7v.5M178.4 162.7l.3 .1 .2 .4"/>
<path d="M178.4 163.2v11.5M178.9 179.7v1M178.9 176.7h1M178.9 179.7h1M178.9 163.2v13.5M178.9 176.7v3M179.5 176.2h3.4M179.8 176.2l.1 .5M179.9 179.7a.96 .96 0 0 1-1 1M179.9 176.7v3M182.9 174.7h.4v1.5h-.4M182.9 174.7v1.5"/>
<path d="M182.9 174.7h-10.1v-3.5h-3.8v3.5h-6.1v1M39.6 180.7h48M39.7 180.7v14.2M39.7 194.9l1 1.1M39.8 180.7v1.2l.9-.4M39.8 194.8v-.5l.9 1M39.8 186.1l.9 .1M39.8 190.1l.9 .5M39.8 193.2l.9 .8M39.8 194.8l.9 1M39.8 186.1h5.9M39.8 190.1h5.9"/>
<path d="M39.8 193.2h5.9M39.8 194.8h.5M40.7 181.5v2.7M40.7 184.2l-.9-.1v2M40.7 186.2v2.6M40.7 188.8l-.9-.5v1.8M40.7 190.6v2.1M40.7 192.7l-.9-.8v1.3M40.7 194v1.3M40.7 195.8v.2M40.7 195.3h4M40.7 196h4"/>
<path d="M40.7 186.2h4M40.7 188.8h4M40.7 181.5h4M40.7 184.2h4M40.7 190.6h4M40.7 192.7h4M40.7 194h4M40.7 195.8h4M44.7 195.8v.2M44.7 194v1.3M44.7 192.7l1-.8v1.3M44.7 190.6v2.1"/>
<path d="M44.7 188.8l1-.5v1.8M44.7 186.2v2.6M44.7 184.2l1-.1v2M44.7 181.5v2.7M45.2 194.8h.5M45.7 194.8v-.5l-1 1M45.7 180.7v1.2l-1-.4M45.7 194.8l-1 1M45.7 193.2l-1 .8M45.7 190.1l-1 .5M45.7 186.1l-1 .1M45.8 180.7v14.2"/>
<path d="M45.8 194.9l-1.1 1.1M47.2 180.7v6.7a18.5 18.5 0 0 1-.4 5.9l-1 1.6M47.6 186.7v3.5h-.4M47.6 186.7h13.9M47.6 180.7v6M52.6 186.7v7.5h9.4M61.5 188.7h-1v4.5h1.5M61.5 191v2.2zM61.5 180.7v10.3M61.5 191h.5M62.3 196l-.3-.2v-14.6h3.5v14.5l-.2 .3M62.3 186l-.3 .2"/>
<path d="M62.3 186v10M62.3 196h3M62.3 186h3M65.3 186l.2 .2M65.3 186v10M65.5 191h.5M66 188.7h.5v4.5h-1M66 191v2.2M66 186.7h13.6M66 180.7v10.3M72.6 186.7v7.5h-7.1M79.6 186.7v3.5h.2"/>
<path d="M79.6 180.7v6M79.8 180.7v10.4a4.9 4.9 0 0 0 1.4 3.8M81.2 180.7v14.2M81.2 194.9l1.1 1.1M81.3 180.7v1.2l1-.3M81.3 194.8v-.5l1 1M81.3 190.2h5.9M81.3 186.2h5.9M81.3 193.2h5.9M81.3 194.8h.5M81.3 186.2h1M81.3 190.2l1 .4"/>
<path d="M81.3 193.2l1 .8M81.3 194.8l1 1M82.3 181.6v2.6M82.3 184.2h-1v2M82.3 186.2v2.6M82.3 188.8l-1-.4v1.8M82.3 190.6v2.2M82.3 192.8l-1-.8v1.2M82.3 194v1.3M82.3 195.8v.2M82.3 195.3h4M82.3 196h4"/>
<path d="M82.3 186.2h4M82.3 184.2h4M82.3 194h4M82.3 195.8h4M82.3 188.8h4M82.3 181.6h4M82.3 190.6h4M82.3 192.8h4M86.3 195.8v.2M86.3 194v1.3M86.3 192.8l.9-.8v1.2M86.3 190.6v2.2"/>
<path d="M86.3 188.8l.9-.4v1.8M86.3 186.2v2.6M86.3 184.2h.9v2M86.3 181.6v2.6M86.7 194.8h.5M87.2 194.8v-.5l-.9 1M87.2 180.7v1.2l-.9-.3M87.2 194.8l-.9 1M87.2 193.2l-.9 .8M87.2 190.2l-.9 .4M87.2 186.2h-.9M87.3 180.7v14.2"/>
<path d="M87.3 194.9l-1 1.1M130.9 180.7h5.5M136.4 180.7h2M138.4 180.7h1M139.8 186.7h-9.9v7.5h15.2l-.4 .5M139.9 181.2h-10v-5h-1v10h10.8M139.9 181.1v1.2M144.7 194.7l2.6 1 .1-1 2 .3-.1 1M145.5 185.6l.1 .6M145.6 186.2a4.5 4.5 0 0 0 2.9 2.8M146.5 181.7a4.5 4.5 0 0 0-1 3.9M146.5 181.7l1.6 1.4"/>
<path d="M146.9 181.4l1.5 1.4M146.9 181.4l-.4 .3M147.5 185.1l-2 .5M147.5 185.5l-1.9 .7M148.5 189l.5 .1M148.9 187l-.4 2M149.4 195l-.1 1M149.4 187.1l-.4 2M150.7 180.7h.5M150.8 180.3a4.6 4.6 0 0 0-3.9 1.1M150.8 180.3l-.4 2M150.8 180.3l.5 .1"/>
<path d="M151.3 180.4a4.5 4.5 0 0 1 2.9 2.9M151.3 180.4l-.5 2M151.4 186.7l1.5 1.4M151.4 186.7h.8M151.7 186.4l1.6 1.3M152.9 188.1a4.4 4.4 0 0 1-3.9 1M153.3 187.7l-.4 .4M153.6 194.3l.3 1M153.9 195.3l-.3-1-1.9 .5 .3 1-2.7 .2M154.2 183.3l-1.9 .6M154.2 183.3l.1 .5M154.3 183.8a4.7 4.7 0 0 1-1 3.9"/>
<path d="M154.3 183.8l-2 .6M159.3 180.7h1.1M159.9 180.7v1.1M160.2 184.2h.9M160.4 180.7h2M161 186.7h6.9v7.5h-12M161.1 184.2l-.4-2.7-.9 .4-.8-1.9 .9-.3-.4-.9-1.1-1.4-.6 .7-1.5-1.4 .7-.7-2.3-1.4-.3 .9-1.9-.7 .4-.9-1-.3-1.7-.1v.9l-2 .2v-1l-2.6 .7 .4 .9-1.7 .9-.5-.8-2.1 1.7 .8 .6-1.2 1.6-.8-.6-.4 .5-.8 1.9 .9 .2-.5 2-.9-.3-.2 2.1 .1 .6 .9-.1 .4 1.9-1 .2 1 2.5 .8-.5 1.2 1.6-.9 .6 2 1.9 .5-.9 1.7 1.1-.6 .8M161.1 184.2l-.9-.1-.1 2 .9 .1v.3l-.6 2.3-.9-.5-.9 1.8 .9 .5-.4 .6-1.3 1.5-.6-.8-1.6 1.3 .7 .8-2.4 1.3M161.1 184.2h.1M162.4 180.7h16.5M174.4 186.5a5 5 0 0 0-1.6 7.6 5 5 0 0 0 7.7 0 5 5 0 0 0-1.6-7.6M174.4 186.8a4.7 4.7 0 0 0-1.4 7.2 4.7 4.7 0 0 0 7.3 0 4.7 4.7 0 0 0-1.4-7.2"/>
<path d="M174.4 180.7v10.3M178.9 180.7v10.3"/>
<circle cx="149.9" cy="184.7" r="1.26"/>
<circle cx="149.9" cy="184.7" r="1.77"/>
<circle cx="149.9" cy="184.7" r="6.7"/>
<circle cx="149.9" cy="184.7" r="1.76"/>
<circle cx="149.9" cy="184.7" r="10.2"/>
<circle cx="149.9" cy="184.7" r="2.5"/>
<circle cx="149.9" cy="184.7" r="5.5"/>
<circle cx="176.6" cy="191" r="2.25"/>
</g>
<text font-size="8.5" x="132.1" y="279.7">psycho car</text>
<g font-size="5.3">
<text x="38.5" y="9.5">4</text>
<text x="83.5" y="9.5">3</text>
<text x="133.6" y="9.5">2</text>
<text x="178.6" y="9.5">1</text>
<text x="16.2" y="31.3">F</text>
<text x="201.2" y="31.3">F</text>
<text x="16.1" y="75.5">E</text>
<text x="201.1" y="75.5">E</text>
<text x="15.5" y="125.5">D</text>
<text x="200.5" y="125.5">D</text>
<text x="15.4" y="175.5">C</text>
<text x="200.4" y="175.5">C</text>
<text x="16" y="225.5">B</text>
<text x="201" y="225.5">B</text>
<text x="15.5" y="269.8">A</text>
<text x="200.5" y="269.8">A</text>
<text x="38.5" y="291.5">4</text>
<text x="83.5" y="291.5">3</text>
<text x="133.6" y="291.5">2</text>
<text x="178.6" y="291.5">1</text>
</g>
<g font-size="4.7">
<text x="118.7" y="17.3" transform="rotate(30 118.7 17.3)">R6.00</text>
<text x="186.7" y="22.4" transform="rotate(-90 186.7 22.4)">2.00</text>
<text x="117" y="28.8">2.00</text>
<text x="109.7" y="34.6" transform="rotate(-90 109.7 34.6)">7.50</text>
<text x="111.2" y="49.7" transform="rotate(-90 111.2 49.7)">1.00</text>
<text x="117.9" y="56.4" transform="rotate(-90 117.9 56.4)">13.00</text>
<text x="163.9" y="54.8" transform="rotate(-90 163.9 54.8)">40.00</text>
<text x="186.7" y="55" transform="rotate(-90 186.7 55)">64.00</text>
<text x="102.1" y="67.5">12.00</text>
<text x="113.6" y="75.3">2.00</text>
<text x="111.6" y="83.8">2.00</text>
<text x="151.4" y="87.9" transform="rotate(-90 151.4 87.9)">18.00</text>
<text x="120.2" y="91.3">8.50</text>
<text x="146.3" y="95.6">48.00</text>
<text x="156.2" y="153">64.00</text>
<text x="58.2" y="158.8">7.00</text>
<text x="132.3" y="157.6" transform="rotate(60 132.3 157.6)">R1.00</text>
<text x="160.2" y="159.6">50.00</text>
<text x="26.5" y="166.1">18.00</text>
<text x="185.6" y="162.5" transform="rotate(-90 185.6 162.5)">15.00</text>
<text x="115.7" y="169" transform="rotate(-90 115.7 169)">7.00</text>
<text x="162.2" y="175.1" transform="rotate(-60 162.2 175.1)">R2.00</text>
<text x="24.3" y="184.4">5.00</text>
<text x="101.1" y="184.7" transform="rotate(-90 101.1 184.7)">1.00</text>
<text x="121.3" y="185.5" transform="rotate(-90 121.3 185.5)">3.00</text>
<text x="126.7" y="185.5" transform="rotate(-90 126.7 185.5)">2.00</text>
<text x="195.4" y="185.2" transform="rotate(-94 195.4 185.2)">45.00</text>
<text x="23" y="190.4">18.00</text>
<text x="108.6" y="189.1" transform="rotate(-90 108.6 189.1)">12.00</text>
<text x="188.1" y="187" transform="rotate(-90 188.1 187)">8.00</text>
<text x="45.6" y="203.7" transform="rotate(-30 45.6 203.7)">R0.50</text>
<text x="64.7" y="200.9">2.00</text>
<text x="119.6" y="201" transform="rotate(-30 119.6 201)">22.00</text>
<text x="155.2" y="200.6" transform="rotate(75 155.2 200.6)">7.03</text>
<text x="187.7" y="200.4" transform="rotate(29 187.7 200.4)">20.00</text>
<text x="92.8" y="204.7" transform="rotate(-90 92.8 204.7)">9.00</text>
<text x="98.5" y="208.6" transform="rotate(-90 98.5 208.6)">15.00</text>
<text x="136.2" y="206.4" transform="rotate(-60 136.2 206.4)">10.00</text>
<text x="181.4" y="204.7" transform="rotate(75 181.4 204.7)">9.00</text>
<text x="142.9" y="215.5">76.00</text>
</g>
<g font-size="4.7" fill="#808080">
<text x="195.8" y="54.3" transform="rotate(-90 195.8 54.3)">100.00</text>
<text x="147.6" y="104.2">100.00</text>
<text x="56.9" y="153.6">40.00</text>
</g>
<text font-size="3.9" x="190.9" y="275.5">A4</text>
<g font-size="2">
<text x="20.6" y="234.6">UNLESS OTHERWISE SPECIFIED:</text>
<text x="20.6" y="237.1">DIMENSIONS ARE IN MILLIMETERS</text>
<text x="20.6" y="239.6">SURFACE FINISH:</text>
<text x="54.4" y="234.6">FINISH:</text>
<text x="101.3" y="234.5">DEBURR AND</text>
<text x="101.3" y="237">BREAK SHARP</text>
<text x="101.3" y="239.5">EDGES</text>
<text x="132.6" y="236">DO NOT SCALE DRAWING</text>
<text x="173.3" y="236.2">REVISION</text>
<text x="20.6" y="242.1">TOLERANCES:</text>
<text x="22.2" y="244.6">LINEAR:</text>
<text x="22.2" y="247.1">ANGULAR:</text>
<text x="34.3" y="252">NAME</text>
<text x="50" y="251.9">SIGNATURE</text>
<text x="67.2" y="251.9">DATE</text>
<text x="120.1" y="251.9">TITLE:</text>
<text x="20.6" y="256.1">DRAWN</text>
<text x="20.9" y="260.3">CHK'D</text>
<text x="20.4" y="264.4">APPV'D</text>
<text x="21.1" y="268.8">MFG</text>
<text x="21.5" y="273">Q.A</text>
<text x="75.6" y="272.5">MATERIAL:</text>
<text x="120" y="272.5">DWG NO.</text>
<text x="75.6" y="285.5">WEIGHT:</text>
<text x="120.1" y="285.6">SCALE:1:5</text>
<text x="164.5" y="285.6">SHEET 1 OF 1</text>
</g>
</svg>
